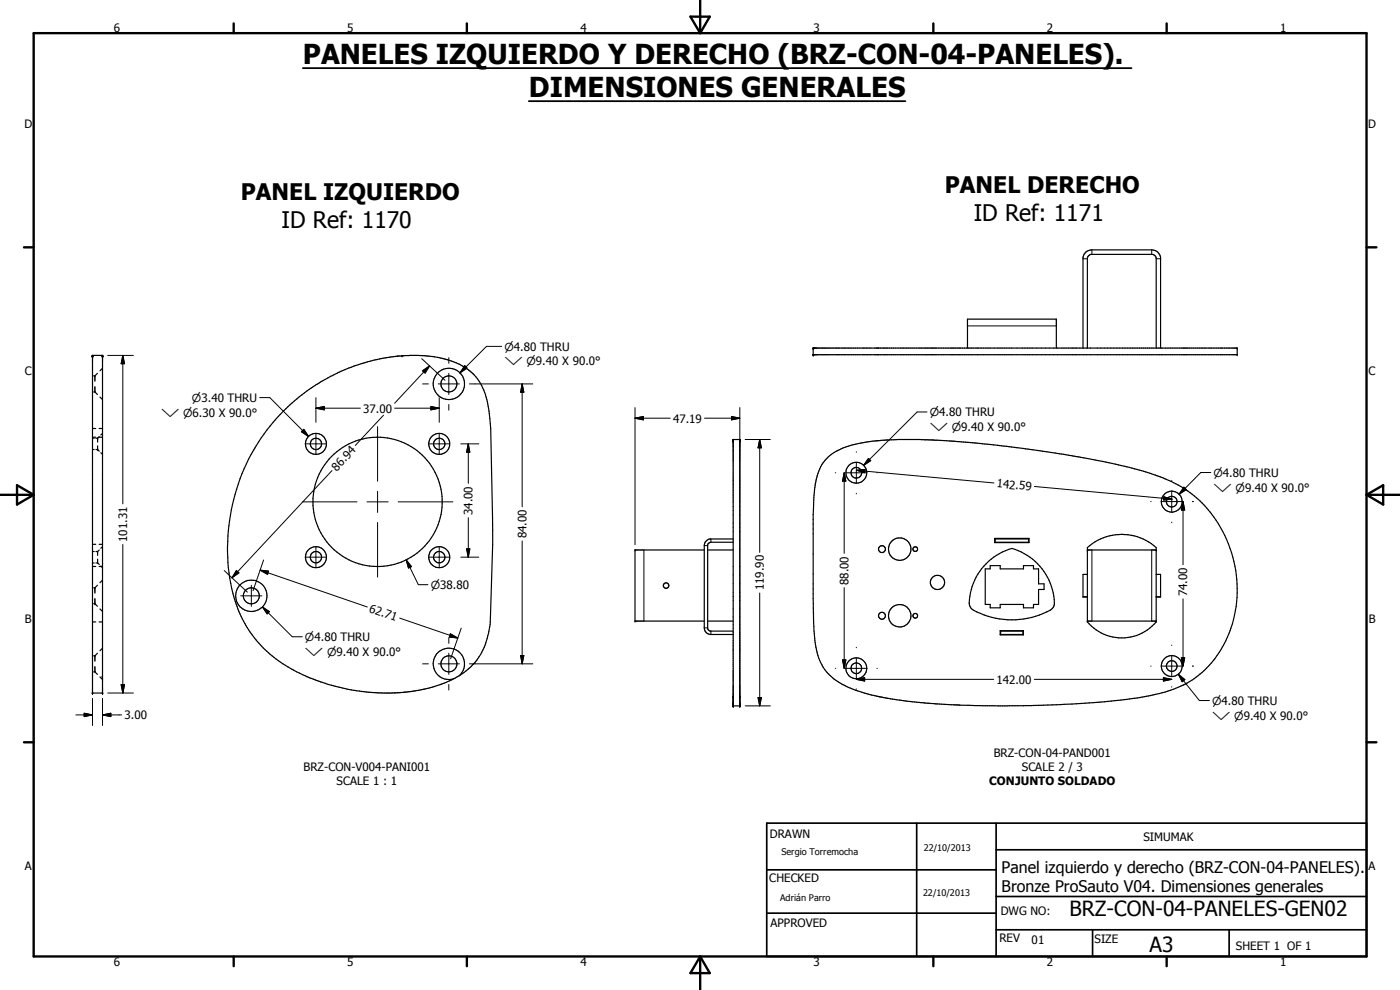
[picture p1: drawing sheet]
<svg xmlns="http://www.w3.org/2000/svg" width="420mm" height="297mm" viewBox="0 0 420 297" stroke-linecap="round" stroke-linejoin="round" font-family="sans-serif">
<g fill="none" stroke="#000" stroke-width=".35">
<path d="M27.8 106.6h3v101.3h-3zM27.8 112.8h.2M27.8 117.6h.2M28.2 112.8h.3M28.2 117.6h.3M28.5 112.8v1.6M28.5 116v1.6M28.5 117.6l.7 .8M29.2 112l-.7 .8M30 119.1l.8 .8M30.8 110.5l-.8 .8M244 104.4h127.3v2h-127.3z"/>
<path d="M290.4 104.4v-8.6h26.6v8.6M325 104.4v-27.1a2.62 2.62 0 0 1 2.7-2.3h17.9a2.62 2.62 0 0 1 2.7 2.3v27.1M326.3 104.4v-27l.4-.7 .7-.4h18.5l.9 .6 .2 .5v27M27.8 131.2h.9M27.8 131.5h.5M27.8 134.9h.5M27.8 128.6h.9M28.8 131.5h.5M28.8 134.9h.5M29.3 131.5v1.1M29.3 133.8v1.1M29.3 134.9l.5 .5"/>
<path d="M29.7 131.2h1.1M29.7 128.6h1.1M29.8 131l-.5 .5M30.3 135.8l.5 .5M30.8 130l-.5 .5M220 131.9h2v79.9h-2zM248.6 137a22.2 22.2 0 0 1 12.2-4.5l5.6-.5 9.6-.1 16.8 1 9.3 1 12.1 1.7 9.6 1.5 11 2.2a67.1 67.1 0 0 1 20.3 7.1 33.9 33.9 0 0 1 13.6 16.8 34.9 34.9 0 0 1-5.2 35.8 28.5 28.5 0 0 1-17.2 9.4l-8.2 1.4a262.2 262.2 0 0 1-25 1.8l-13.6 .2-14-.3-12.9-1.1-9-1.4a32.6 32.6 0 0 1-14.1-6 14.8 14.8 0 0 1-4.7-9.2l-.5-4.4-.3-9.8 .2-29.6a20.7 20.7 0 0 1 3.2-11.7zM27.8 170h.9M27.8 165.5h.5M27.8 168.9h.5M27.8 176.4h.2M27.8 163.3h.9"/>
<path d="M28.2 176.4h.3M28.5 176.4v1.6M28.5 179.6v1.5M28.8 165.5h.5M28.8 168.9h.5M29.2 175.6l-.7 .8M29.3 165.5v1.1M29.3 167.8v1.1M29.3 168.9l.5 .5M29.7 170h1.1M29.7 163.3h1.1M29.8 165l-.5 .5"/>
<path d="M30.3 169.8l.5 .5M30.8 164l-.5 .5M30.8 174.1l-.8 .7M211.4 165h-20.8v21.4h20.8M212.4 165h7.6M220 161.7h-7a2.07 2.07 0 0 0-1.6 2v24.7a2 2 0 0 0 1.9 2h6.7M220 162.7h-6.7l-.7 .4-.2 .4v25.1l.7 .8h6.9M295.7 170.7h1.5v-1h3v1h7v-1h3v1h1.5v4.5h1.6v1.7h-1.6v4.5h-1.5v1h-3v-1h-7v1h-3v-1h-1.5zM295.9 169.2a17.6 17.6 0 0 1 7.8-4.7 17.4 17.4 0 0 1 12.6 17.2l-.3 .6a14.9 14.9 0 0 1-7.6 3.2 23.3 23.3 0 0 1-16.9-2.9l-.4-.6a11.3 11.3 0 0 1 1-7l1.3-2.7zM298.5 161.5h10.3v1.3h-10.3zM298.5 162.7h10.3M298.5 161.7h10.3"/>
<path d="M298.7 161.7v1M308.7 161.7v1M325 179h1.3M326.3 172.3h-1.3v6.9h1.3M326.3 164.3a15.4 15.4 0 0 1 20.7 0v22.3a13.6 13.6 0 0 1-20.7 0zM326.3 165h20.7M347 172.3h1.3v6.9h-1.3M347 179h1.3M27.8 181.1h.2M27.8 196.8h.2M27.8 186.6h.9M28.2 181.1h.3"/>
<path d="M28.2 196.8h.3M28.5 196.8v1.6M28.5 200v1.6M28.5 181.1l.7 .8M29.2 196l-.7 .8M29.7 186.6h1.1M30 182.7l.8 .8M30.8 194.5l-.8 .7M212.4 186.4h7.6M300.2 189.2h6.9v1.3h-6.9zM300.2 190.4h6.9M300.2 189.4h6.9"/>
<path d="M300.3 189.4v1M307 189.4v1M326.3 186.4h20.7M27.8 201.6h.2M28.2 201.6h.3M28.5 201.6l.7 .8M30 203.1l.8 .8M30.7 203.3l.1 .3M30.8 202.7l-.1 .3M137.8 202.7a4.7 4.7 0 0 0-.9-7.7 4.7 4.7 0 0 0-6.8 3.8 4.7 4.7 0 0 0 6.1 4.8M137.8 202.7l-1.6 .9M137.8 202.7l1.1-.7a17.7 17.7 0 0 0 6.7-8.4l1-3.5 .5-3.5a610.9 610.9 0 0 0 0-59.5 24.3 24.3 0 0 0-4.3-14 20.4 20.4 0 0 0-13.5-6.2l-3.8-.3-4.7 .1-3.5 .4-4.5 .8a56.2 56.2 0 0 0-16.6 6.7 59.1 59.1 0 0 0-14.3 12.1 58.5 58.5 0 0 0-11 54.5 36.2 36.2 0 0 0 21.2 21.8l2.2 .9a60.4 60.4 0 0 0 20.6 4l5.9-.1 5.2-.7a37.5 37.5 0 0 0 10.2-3.5"/>
<circle cx="134.7" cy="115.2" r="4.7"/>
<circle cx="134.7" cy="115.2" r="2.41"/>
<circle cx="94.8" cy="133.2" r="3.1"/>
<circle cx="94.8" cy="133.2" r="1.7"/>
<circle cx="131.8" cy="133.2" r="3.1"/>
<circle cx="131.8" cy="133.2" r="1.7"/>
<circle cx="113.3" cy="150.6" r="19.4"/>
<circle cx="257" cy="141.9" r="3.1"/>
<circle cx="257" cy="141.8" r="1.59"/>
<circle cx="351.6" cy="150.5" r="1.6"/>
<circle cx="351.7" cy="150.5" r="3.1"/>
<circle cx="75.4" cy="178.8" r="2.4"/>
<circle cx="75.4" cy="178.8" r="4.7"/>
<circle cx="94.8" cy="167.2" r="3.2"/>
<circle cx="94.8" cy="167.2" r="1.71"/>
<circle cx="131.8" cy="167.2" r="3.2"/>
<circle cx="131.8" cy="167.2" r="1.71"/>
<circle cx="199.9" cy="175.7" r=".82"/>
<circle cx="264.7" cy="164.8" r="1.04"/>
<circle cx="270" cy="164.7" r="3.4"/>
<circle cx="274.7" cy="164.7" r=".71"/>
<circle cx="281.3" cy="174.8" r="2.14"/>
<circle cx="134.7" cy="199.2" r="2.41"/>
<circle cx="264.7" cy="184.7" r="1.03"/>
<circle cx="270" cy="184.8" r="3.4"/>
<circle cx="274.7" cy="184.8" r=".7"/>
<circle cx="351.6" cy="199.8" r="1.61"/>
<circle cx="351.7" cy="199.8" r="3.1"/>
<circle cx="257" cy="200.5" r="3.1"/>
<circle cx="257" cy="200.5" r="1.6"/>
</g>
<g fill="#000">
<circle cx="27.8" cy="107" r=".18"/>
<circle cx="27.8" cy="106.8" r=".18"/>
<circle cx="27.8" cy="107.1" r=".18"/>
<circle cx="27.8" cy="106.9" r=".18"/>
<circle cx="27.8" cy="106.7" r=".18"/>
<circle cx="27.8" cy="106.6" r=".18"/>
<circle cx="30.8" cy="106.8" r=".18"/>
<circle cx="30.8" cy="107" r=".18"/>
<circle cx="30.8" cy="106.6" r=".18"/>
<circle cx="30.8" cy="106.7" r=".18"/>
<circle cx="30.8" cy="106.9" r=".18"/>
<circle cx="30.8" cy="107.1" r=".18"/>
<circle cx="120.7" cy="106.8" r=".18"/>
<circle cx="244" cy="106.4" r=".18"/>
<circle cx="244" cy="104.4" r=".18"/>
<circle cx="244.2" cy="106.4" r=".18"/>
<circle cx="244.2" cy="104.4" r=".18"/>
<circle cx="371.3" cy="104.4" r=".18"/>
<circle cx="371.3" cy="106.4" r=".18"/>
<circle cx="29.3" cy="131.5" r=".18"/>
<circle cx="29.3" cy="134.9" r=".18"/>
<circle cx="220" cy="132.1" r=".18"/>
<circle cx="220" cy="132.2" r=".18"/>
<circle cx="220" cy="132" r=".18"/>
<circle cx="220" cy="131.9" r=".18"/>
<circle cx="222" cy="131.9" r=".18"/>
<circle cx="222" cy="132.1" r=".18"/>
<circle cx="222" cy="132.2" r=".18"/>
<circle cx="222" cy="132" r=".18"/>
<circle cx="190.6" cy="165" r=".18"/>
<circle cx="326.3" cy="165" r=".18"/>
<circle cx="347" cy="165" r=".18"/>
<circle cx="28.5" cy="181.1" r=".18"/>
<circle cx="190.6" cy="186.4" r=".18"/>
<circle cx="326.3" cy="186.4" r=".18"/>
<circle cx="347" cy="186.4" r=".18"/>
<circle cx="27.8" cy="207.9" r=".18"/>
<circle cx="27.8" cy="207.8" r=".18"/>
<circle cx="30.8" cy="207.9" r=".18"/>
<circle cx="30.8" cy="207.8" r=".18"/>
<circle cx="220" cy="211.8" r=".18"/>
<circle cx="220" cy="211.7" r=".18"/>
<circle cx="220" cy="211.6" r=".18"/>
<circle cx="220" cy="211.5" r=".18"/>
<circle cx="220" cy="211.1" r=".18"/>
<circle cx="220" cy="211" r=".18"/>
<circle cx="220" cy="209" r=".18"/>
<circle cx="220" cy="211.2" r=".18"/>
<circle cx="220" cy="210.9" r=".18"/>
<circle cx="222" cy="210.9" r=".18"/>
<circle cx="222" cy="211.1" r=".18"/>
<circle cx="222" cy="211.8" r=".18"/>
<circle cx="222" cy="211.2" r=".18"/>
<circle cx="222" cy="211.5" r=".18"/>
<circle cx="222" cy="211.6" r=".18"/>
<circle cx="222" cy="209" r=".18"/>
<circle cx="222" cy="211" r=".18"/>
<circle cx="222" cy="211.7" r=".18"/>
</g>
<g fill="none" stroke="#000" stroke-width=".3">
<path d="M325 77.6h1.3M327.7 75v1.3M345.6 75v1.3M347 77.6h1.3M290.4 97.8h26.6M32.3 106.6h7.7M36.9 106.6l.5 2.5h-1zM36.9 106.6v44.6M77.9 119.3h3.1l11.6 11.7M94.8 119.3v7.4M126.6 107.6l7 6.5M126.8 111.3l2.1-1.5-1.3 2.1z"/>
<path d="M126.8 115.2h1.8M128.9 109.8l-10.5 11.2M131.5 115.2h6.4M131.8 119.3v7.4M134.7 107.3v1.7M134.7 112v6.4M139.5 109.7l.7 .7-2.2 1.5zM140.9 115.2h19M150.6 103.9h-4.6l-8 8M156.7 115.2l.5 2.5h-1zM156.7 115.2v36.9M91.2 128.8l1.4 2.2-2.1-1.5z"/>
<path d="M91.6 133.2h6.4M94.8 122.5l2.5-.5v1zM94.8 130v6.4M94.8 122.5h13.4M113.3 128v16.4M115.1 124.6l-8.5 9M118.4 122.5h13.4M128.6 133.2h6.4M129.3 122l2.5 .5-2.5 .5zM131.8 130v6.4M134.7 121.4v1.7M138.3 133.2h5.4"/>
<path d="M140.5 133.2l.5 2.5h-1zM140.5 133.2v11.8M190.6 125.5l2.5-.5v1zM190.6 125.5h10.6M190.6 122.3v41.1M211.4 125.5h10.6M219.5 125l2.5 .5-2.5 .5zM222 122.3v87.3M223.6 131.9h7.6M228 131.9l.5 2.5h-1zM228 131.9v33.8M257 135.6v.1"/>
<path d="M257 138.7v6.3M260.6 137.5l.7 .7-2.1 1.4zM278.2 123.6h-3l-16 16M90.8 150.6h16.3M99.6 141.2l-30 32.2M110.1 150.6h6.4M113.3 147.4v6.4M113.3 156.8v16.3M119.5 150.6h16.4M140.5 155.3v11.9M250.7 141.9h.1M253.4 141.9l.5 2.5h-1.1z"/>
<path d="M253.4 141.9v24.1M253.8 141.9h6.4M257 148v.2M257.1 141.1l2.5-.3-.1 1zM257.1 141.1l41.2 3.8M263.2 141.9h.1M310.5 146l41.2 3.8M345.3 150.5h.2M348.5 150.5h6.3M349.3 149.1l2.4 .7-2.5 .2zM351.7 144.2v.1M351.7 147.3v6.4"/>
<path d="M351.7 156.7v.1M355 150.5l.5 2.5h-1zM355 150.5v19M355.3 146.2l.7 .7-2.1 1.4zM357.8 150.5h.4M363.4 141.8h-3l-6.5 6.5M36.9 163.4v44.5M67.3 171.2l6.9 6.5M70.9 171.2l.8 .7-2.1 1.5zM72.3 178.8h6.3M75.4 175.6v6.3M78.1 171.1l2.5 .3-.3 .9z"/>
<path d="M78.1 171.1l32.1 11M79.1 168l-3.2 9.2M91.6 167.2h6.4M94.8 164v6.3M121.9 168l1.6 2-.9 .4zM121.9 168l3.6 7.4h2.9M128.6 167.2h6.4M131.8 164v6.3M138.3 167.2h5.4M140 164.7h1l-.5 2.5zM156.7 162.3v36.9M193.2 165v21.4"/>
<path d="M211.4 163.7h1M213.3 161.7v1M228 177.9v33.9M253.4 176.3v24.2M327.7 165v21.4M345.6 165v21.4M355 179.7v20.2M78.8 182.1l2 1.4-.6 .7zM78.8 182.1l8.9 9h3M120 185.5l17.4 5.9M126.8 199.2h1.8M131.5 199.2h6.4"/>
<path d="M134.7 191.3v1.7M134.7 196v6.4M135.2 190.2l2.2 1.2-2.5-.3zM138.4 188.5l-3.2 9.2M140.9 199.2h19M156.2 196.7h1l-.5 2.5zM211.4 188.4h1M213.3 189.4v1M252.8 198h1.1l-.5 2.5zM257 194.2v.2M257 197.4v6.3M345.3 199.9h.2"/>
<path d="M348.5 199.9h6.3M351.7 193.5v.2M351.7 196.7v6.3M354.5 197.4h1l-.5 2.5zM357.8 199.9h.4M22.8 214.5h5M25.3 214l2.5 .5-2.5 .5zM27.8 209.5v8.2M30.8 214.5l2.5-.5v1zM30.8 214.5h5.7M30.8 209.5v8.2M32.3 207.9h7.7"/>
<path d="M36.4 205.4h1l-.5 2.5zM134.7 205.4v1.7M223.6 211.8h7.6M227.5 209.3h1l-.5 2.5zM250.7 200.5h.1M253.8 200.5h6.4M257 203.8l2.5-.5v1zM257 206.7v.1M257 203.8h41.2M263.2 200.5h.1M310.4 203.8h41.3M349.2 203.3l2.5 .5-2.5 .5z"/>
<path d="M351.7 206v.2M353.6 202.3l2 1.6-.8 .7zM353.6 202.3l6.3 7.9h3.1"/>
</g>
<g fill="none" stroke="#000" stroke-width=".71">
<path d="M10.1 9.9h400v277.1h-400zM70.1 7v2.9M140.1 7v2.9M207.2 5h5.8l-2.9 4.9zM210.1 0v9.9M280.1 7v2.9M350.1 7v2.9M7.2 74.2h2.9M410.1 74.2h3M.1 148.5h10M5.1 145.6l5 2.9-5 2.9zM410.1 148.5h10"/>
<path d="M410.1 148.5l5-2.9v5.8zM7.2 222.7h2.9M410.1 222.7h3M70.1 287v2.9M140.1 287v2.9M210.1 287v10M210.1 287l2.9 5h-5.8zM280.1 287v2.9M350.1 287v2.9"/>
</g>
<path d="M230.1 247h180v40h-180zM275.1 247v40M298.9 255h111.2M298.9 247v40M230.1 274h68.8M230.1 261h68.8M298.9 279h111.2M298.9 269h111.2M327.9 279v8M368.9 279v8" fill="none" stroke="#000" stroke-width=".51"/>
<g fill="#000">
<path d="M36.9 106.6l.5 2.5h-1zM126.8 111.3l2.1-1.5-1.3 2.1zM139.5 109.7l.7 .7-2.2 1.5zM156.7 115.2l.5 2.5h-1zM91.2 128.8l1.4 2.2-2.1-1.5zM94.8 122.5l2.5-.5v1zM129.3 122l2.5 .5-2.5 .5zM140.5 133.2l.5 2.5h-1zM190.6 125.5l2.5-.5v1zM219.5 125l2.5 .5-2.5 .5zM228 131.9l.5 2.5h-1zM260.6 137.5l.7 .7-2.1 1.4z"/>
<path d="M253.4 141.9l.5 2.5h-1.1zM257.1 141.1l2.5-.3-.1 1zM349.3 149.1l2.4 .7-2.5 .2zM355.3 146.2l.7 .7-2.1 1.4zM355 150.5l.5 2.5h-1zM70.9 171.2l.8 .7-2.1 1.5zM78.1 171.1l2.5 .3-.3 .9zM121.9 168l1.6 2-.9 .4zM140 164.7h1l-.5 2.5zM78.8 182.1l2 1.4-.6 .7zM135.2 190.2l2.2 1.2-2.5-.3zM156.2 196.7h1l-.5 2.5z"/>
<path d="M252.8 198h1.1l-.5 2.5zM354.5 197.4h1l-.5 2.5zM25.3 214l2.5 .5-2.5 .5zM30.8 214.5l2.5-.5v1zM36.4 205.4h1l-.5 2.5zM227.5 209.3h1l-.5 2.5zM257 203.8l2.5-.5v1zM349.2 203.3l2.5 .5-2.5 .5zM353.6 202.3l2 1.6-.8 .7z"/>
</g>
<path d="M90.9 20.4h248.7M158.7 30.4h113" fill="none" stroke="#000" stroke-width=".53"/>
<g font-size="8.2">
<text x="90.9" y="19.1">PANELES IZQUIERDO Y DERECHO (BRZ-CON-04-PANELES).</text>
<text x="158.7" y="29">DIMENSIONES GENERALES</text>
</g>
<g font-size="6.9">
<text x="283.6" y="58">PANEL DERECHO</text>
<text x="72.3" y="60.1">PANEL IZQUIERDO</text>
<text x="84.5" y="68.4">ID Ref: 1170</text>
<text x="292.2" y="66.3">ID Ref: 1171</text>
</g>
<g font-size="6.3">
<text x="321" y="274.8">BRZ-CON-04-PANELES-GEN02</text>
<text x="345" y="285.6">A3</text>
</g>
<g font-size="4.8">
<text x="300.6" y="261.8">Panel izquierdo y derecho (BRZ-CON-04-PANELES).</text>
<text x="300.6" y="267.5">Bronze ProSauto V04. Dimensiones generales</text>
</g>
<g font-size="3.5">
<text x="34.2" y="9.6">6</text>
<text x="104.2" y="9.6">5</text>
<text x="174.2" y="9.6">4</text>
<text x="244.2" y="9.6">3</text>
<text x="314.2" y="9.6">2</text>
<text x="384.2" y="9.6">1</text>
<text x="7.3" y="38.4">D</text>
<text x="410.6" y="38.4">D</text>
<text x="7.4" y="112.6">C</text>
<text x="410.7" y="112.6">C</text>
<text x="109" y="123.8">37.00</text>
<text x="202" y="126.8">47.19</text>
<text x="101.1" y="141.5" transform="rotate(-47 101.1 141.5)">86.94</text>
<text x="299" y="146.3" transform="rotate(5 299 146.3)">142.59</text>
<text x="141.8" y="154.6" transform="rotate(-90 141.8 154.6)">34.00</text>
<text x="158" y="161.5" transform="rotate(-90 158 161.5)">84.00</text>
<text x="38.2" y="162.6" transform="rotate(-90 38.2 162.6)">101.31</text>
<text x="229.3" y="177.1" transform="rotate(-90 229.3 177.1)">119.90</text>
<text x="254.6" y="175.5" transform="rotate(-90 254.6 175.5)">88.00</text>
<text x="356.3" y="178.9" transform="rotate(-90 356.3 178.9)">74.00</text>
<text x="110.6" y="183.6" transform="rotate(19 110.6 183.6)">62.71</text>
<text x="7.4" y="186.9">B</text>
<text x="410.8" y="186.9">B</text>
<text x="299" y="205.1">142.00</text>
<text x="37.4" y="215.8">3.00</text>
<text x="298.3" y="227.2">BRZ-CON-04-PAND001</text>
<text x="91.1" y="231.3">BRZ-CON-V004-PANI001</text>
<text x="306.7" y="231.4">SCALE 2 / 3</text>
<text x="101" y="235.5">SCALE 1 : 1</text>
<text x="296.9" y="235.5">CONJUNTO SOLDADO</text>
<text x="231" y="251.5">DRAWN</text>
<text x="343.1" y="252.3">SIMUMAK</text>
<text x="7.4" y="261.1">A</text>
<text x="410.7" y="261.1">A</text>
<text x="230.9" y="264.6">CHECKED</text>
<text x="300.3" y="274.5">DWG NO:</text>
<text x="231.3" y="278.3">APPROVED</text>
<text x="299.9" y="282.6">REV</text>
<text x="309.6" y="283.3">01</text>
<text x="328.5" y="283.1">SIZE</text>
<text x="370.9" y="285.1">SHEET 1 OF 1</text>
<text x="34.2" y="289.9">6</text>
<text x="104.2" y="289.9">5</text>
<text x="174.2" y="289.9">4</text>
<text x="244.2" y="289.9">3</text>
<text x="314.2" y="289.9">2</text>
<text x="384.2" y="289.9">1</text>
</g>
<g font-size="3.3">
<text x="151.4" y="105.2">n4.80 THRU</text>
<text x="151.4" y="109.6">w n9.40 X 90.0°</text>
<text x="48.3" y="125.1">w n6.30 X 90.0°</text>
<text x="57.6" y="120.6">n3.40 THRU</text>
<text x="279" y="124.9">n4.80 THRU</text>
<text x="279" y="129.4">w n9.40 X 90.0°</text>
<text x="364.2" y="143.1">n4.80 THRU</text>
<text x="364.2" y="147.5">w n9.40 X 90.0°</text>
<text x="129.3" y="176.7">n38.80</text>
<text x="91.5" y="192.3">n4.80 THRU</text>
<text x="91.5" y="196.8">w n9.40 X 90.0°</text>
<text x="363.8" y="211.5">n4.80 THRU</text>
<text x="363.8" y="215.9">w n9.40 X 90.0°</text>
</g>
<g font-size="2.7">
<text x="234.5" y="256.6">Sergio Torremocha</text>
<text x="277.2" y="255.3">22/10/2013</text>
<text x="277" y="268.7">22/10/2013</text>
<text x="234.1" y="270.3">Adrián Parro</text>
</g>
</svg>
